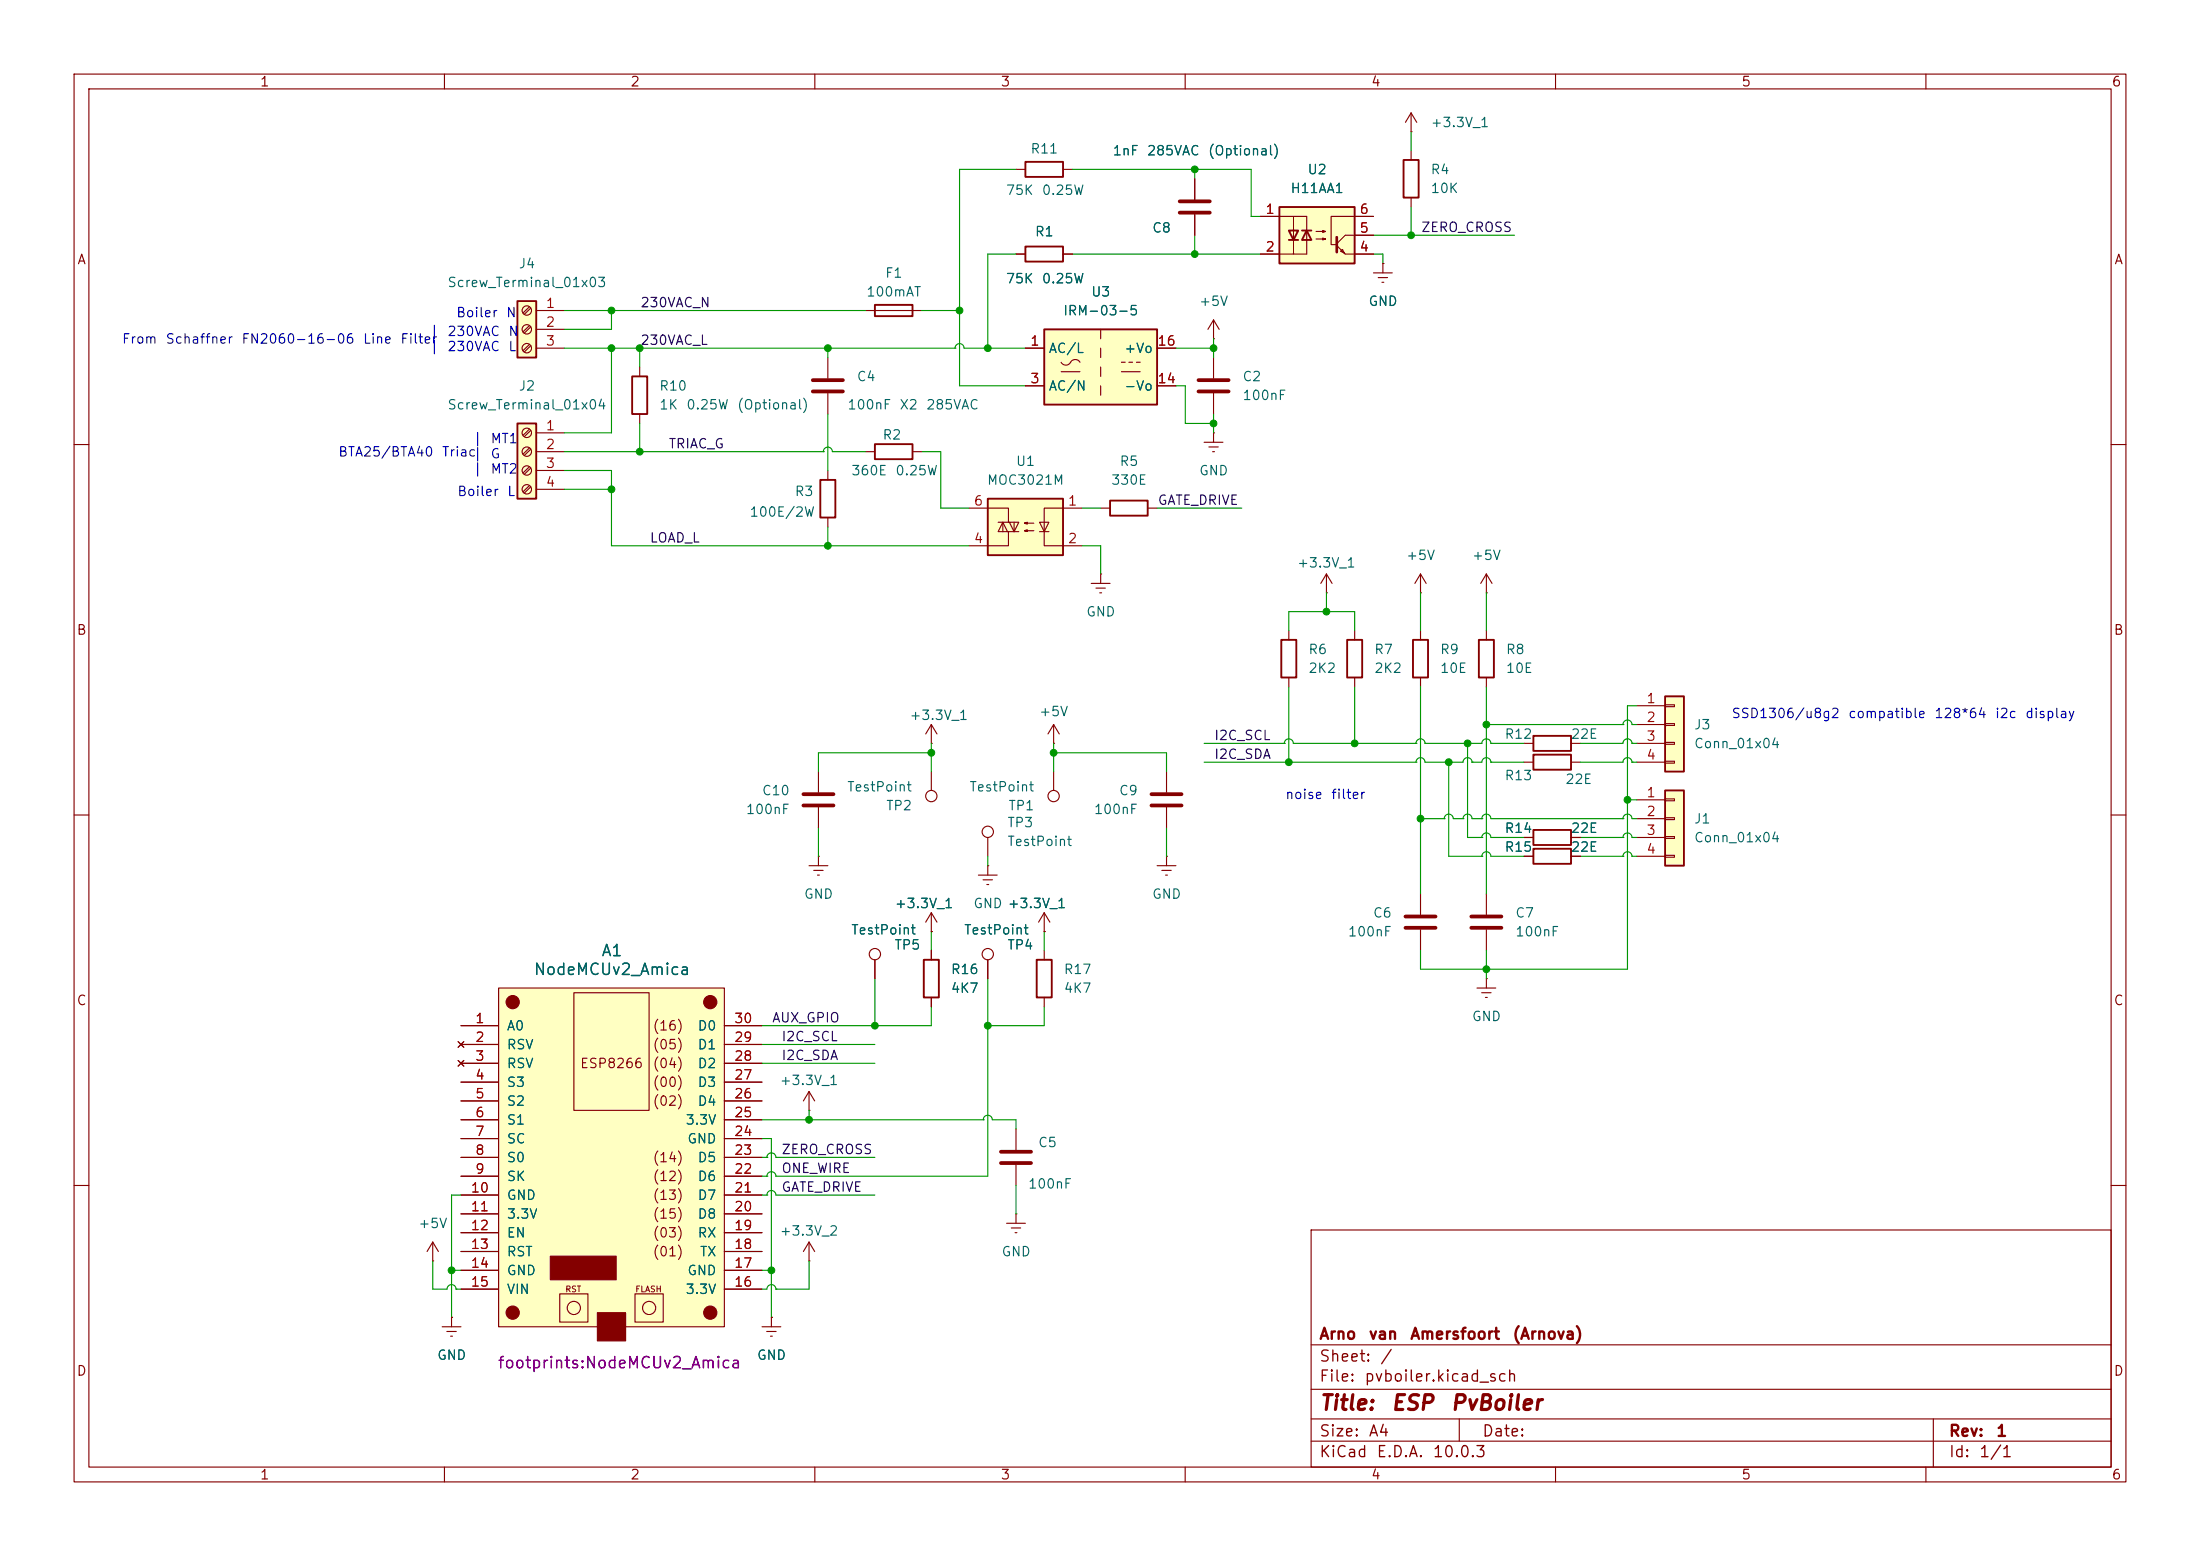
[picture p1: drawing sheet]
<svg xmlns="http://www.w3.org/2000/svg" width="297mm" height="210mm" viewBox="0 0 297 210" stroke-linecap="round" stroke-linejoin="round" font-family="sans-serif">
<g fill="none" stroke="#840000" stroke-width=".15">
<path d="M10 10h277v190h-277zM12 12h273v186h-273zM60 10v2M110 10v2M160 10v2M210 10v2M260 10v2M10 60h2M148.6 68.6h1.3M154.9 68.6h1.3M179.1 77.5l-.8 1.2M179.1 77.5l.7 1.2"/>
<path d="M179.1 77.5v2.5M285 60h2M179.1 80h.1M10 110h2M156.2 116.8h2.5M156.8 117.5h1.3M157.4 118.1h.2M157.5 115.6h.1M157.5 115.6v1.2M285 110h2M141 128.3v1.2M141 134.6v1.3"/>
<path d="M10 160h2M177 166h108v32h-108zM285 160h2M60 198v2M110 198v2M160 198v2M177 194.5h108M177 191.5h108M177 187.5h108M177 181.5h108M197 191.5v3M210 198v2"/>
<path d="M260 198v2M261 191.5v6.5"/>
</g>
<path d="M149.9 67.6h5v2h-5zM140 129.5h2v5.1h-2z" fill="none" stroke="#840000" stroke-width=".25"/>
<path d="M224.8 106.7h2.5v10.1h-2.5z" fill="#ffffc2"/>
<path d="M224.8 106.7h2.5v10.1h-2.5z" fill="none" stroke="#840000" stroke-width=".25"/>
<path d="M221 108h3.8M221 110.5h3.8M221 113h3.8M221 115.6h3.8M224.8 107.8h1.3v.3h-1.3zM224.8 110.4h1.3v.2h-1.3zM224.8 112.9h1.3v.3h-1.3zM224.8 115.4h1.3v.3h-1.3z" fill="none" stroke="#840000" stroke-width=".15"/>
<path d="M224.8 94h2.5v10.1h-2.5z" fill="#ffffc2"/>
<path d="M138.4 33.3h5.1v2h-5.1zM189.5 21.6h2v5.1h-2zM207 99.3h5.1v2h-5.1zM224.8 94h2.5v10.1h-2.5zM207 101.9h5.1v2h-5.1zM207 114.6h5.1v2h-5.1zM207 112h5.1v2h-5.1zM124.7 129.5h2v5.1h-2z" fill="none" stroke="#840000" stroke-width=".25"/>
<g fill="none" stroke="#840000" stroke-width=".15">
<path d="M190.5 17.8h.1M190.5 15.2l-.8 1.3M190.5 15.2l.8 1.3M190.5 15.2v2.6M137.2 34.3h1.2M143.5 34.3h1.3M190.5 20.3v1.3M190.5 26.7v1.2M162.6 59.7h2.5M163.8 58.4h.1M163.8 58.4v1.3M147.3 78.7h2.6"/>
<path d="M148 79.4h1.2M148.6 77.5h.1M148.6 77.5v1.2M163.2 60.3h1.3M163.7 61h.3M148.5 80h.2M221 95.3h3.8M221 97.8h3.8M224.8 95.1h1.3v.3h-1.3zM224.8 97.7h1.3v.2h-1.3zM132.1 118.1h2.5M132.7 118.7h1.3"/>
<path d="M133.2 119.4h.3M133.3 116.8h.1M133.3 116.8v1.3M157.5 104.1v2.8M157.5 109v2.8M205.7 100.3h1.3M205.7 102.9h1.3M205.7 115.6h1.3M205.7 113h1.3M212.1 100.3h1.3M212.1 102.9h1.3M212.1 115.6h1.3"/>
<path d="M212.1 113h1.3M221 100.3h3.8M221 102.9h3.8M224.8 100.2h1.3v.3h-1.3zM224.8 102.7h1.3v.3h-1.3zM118.1 129.5v2.6M125.7 125.7h.1M125.7 123.2v2.5M125.7 128.3v1.2M125.7 134.6v1.3M125.7 123.2l.8 1.3M125.7 123.2l-.7 1.3"/>
<path d="M133.3 129.5v2.6M141 125.7h.1M141 123.2l.7 1.3M141 123.2l-.8 1.3M141 123.2v2.5M200.7 120.7v2.7M200.7 125.5v2.8M59.7 179.1h2.5M60.3 179.7h1.3M61 177.8h.1M61 177.8v1.3M102.9 179.1h2.5"/>
<path d="M103.5 179.7h1.3M104.1 177.8h.1M104.1 177.8v1.3M109.2 170.2h.1M109.2 167.6l-.7 1.3M109.2 167.6l.8 1.3M109.2 167.6v2.6M60.8 180.3h.3M104 180.3h.3"/>
<circle cx="118.1" cy="128.8" r=".76"/>
<circle cx="133.3" cy="128.8" r=".76"/>
</g>
<path d="M155.4 107.2h4.1M155.4 108.7h4.1M198.6 123.7h4.1M198.6 125.2h4.1" fill="none" stroke="#840000" stroke-width=".51"/>
<path d="M67.3 133.4h30.5v45.7h-30.5z" fill="#ffffc2"/>
<g fill="#840000" stroke="#840000" stroke-width=".15">
<path d="M74.3 169.5h8.9v3.2h-8.9z"/>
<path d="M80.6 177.2h3.9v3.8h-3.9z"/>
<circle cx="69.2" cy="135.3" r=".89"/>
<circle cx="69.2" cy="177.2" r=".89"/>
<circle cx="95.9" cy="135.3" r=".89"/>
<circle cx="95.9" cy="177.2" r=".89"/>
</g>
<g fill="none" stroke="#840000" stroke-width=".15">
<path d="M191.8 77.5l-.8 1.2M191.8 77.5l.7 1.2M191.8 77.5v2.5M200.7 77.5l-.8 1.2M200.7 77.5l.7 1.2M200.7 77.5v2.5M142.2 97.8l-.7 1.3M142.2 97.8l.8 1.3M142.2 97.8v2.5M191.8 80h.1M200.7 80h.1M133.3 113v2.6"/>
<path d="M142.2 100.3h.1M62.2 138.4h5.1M67.3 133.4h30.5v45.7h-30.5zM77.5 134h10.1v15.9h-10.1zM97.8 138.4h5.1M61.8 140.6l.8 .8M61.8 143.1l.8 .8M62.2 141h5.1M62.2 143.5h5.1M62.2 146.1h5.1M62.2 148.6h5.1M62.2 151.1h5.1"/>
<path d="M62.2 153.7h5.1M62.2 156.2h5.1M62.2 158.8h5.1M62.6 140.6l-.8 .8M62.6 143.1l-.8 .8M97.8 141h5.1M97.8 143.5h5.1M97.8 146.1h5.1M97.8 148.6h5.1M97.8 151.1h5.1M97.8 153.7h5.1M97.8 156.2h5.1"/>
<path d="M97.8 158.8h5.1M137.2 152.4v2.8M137.2 157.2v2.8M62.2 161.3h5.1M62.2 163.8h5.1M62.2 166.4h5.1M62.2 168.9h5.1M62.2 171.5h5.1M62.2 174h5.1M75.6 174.6h3.8v3.8h-3.8zM85.7 174.6h3.8v3.8h-3.8zM97.8 161.3h5.1"/>
<path d="M97.8 163.8h5.1M97.8 166.4h5.1M97.8 168.9h5.1M97.8 171.5h5.1M97.8 174h5.1M135.9 165.1h2.5M136.5 165.7h1.3M137 166.4h.3M137.2 163.8h.1M137.2 163.8v1.3"/>
<circle cx="133.3" cy="112.3" r=".76"/>
<circle cx="77.5" cy="176.5" r=".89"/>
<circle cx="87.6" cy="176.5" r=".89"/>
</g>
<path d="M135.1 155.4h4.1M135.1 157h4.1" fill="none" stroke="#840000" stroke-width=".51"/>
<path d="M69.8 57.2h2.6v10.1h-2.6z" fill="#ffffc2"/>
<path d="M69.8 57.2h2.6v10.1h-2.6z" fill="none" stroke="#840000" stroke-width=".25"/>
<g fill="none" stroke="#840000" stroke-width=".15">
<path d="M71.5 57.9l-.9 .9M71.7 58.1l-.9 .8M72.4 58.4h3.8M71.5 60.5l-.9 .8M71.5 63l-.9 .8M71.5 65.5l-.9 .9M71.7 60.6l-.9 .9M71.7 63.2l-.9 .8M71.7 65.7l-.9 .8M72.4 61h3.8M72.4 63.5h3.8M72.4 66h3.8"/>
<path d="M109.2 149.9h.1M109.2 147.3l-.7 1.3M109.2 147.3l.8 1.3M109.2 147.3v2.6"/>
<circle cx="71.1" cy="58.4" r=".63"/>
<circle cx="71.1" cy="66" r=".63"/>
<circle cx="71.1" cy="61" r=".63"/>
<circle cx="71.1" cy="63.5" r=".63"/>
</g>
<path d="M141 44.5h15.2v10.1h-15.2z" fill="#ffffc2"/>
<path d="M141 44.5h15.2v10.1h-15.2z" fill="none" stroke="#840000" stroke-width=".25"/>
<g fill="none" stroke="#840000" stroke-width=".15">
<path d="M161.3 24.1v2.8M161.3 29v2.8M138.4 47h2.6M138.4 52.1h2.6M143.3 48.9a.77 .77 0 0 0 .7 .4 .77 .77 0 0 0 .7-.6 .73 .73 0 0 1 1.1 .2M143.3 50.2h2.5M148.6 44.5v1.2M148.6 47v1.3M148.6 49.5v1.3M148.6 52.1v1.2M151.4 50.2h2.5M151.4 48.9h.5"/>
<path d="M152.4 48.9h.5M153.4 48.9h.5M156.2 47h2.5M156.2 52.1h2.5M125.7 97.8l-.7 1.3M125.7 97.8l.8 1.3M125.7 97.8v2.5M109.2 116.8h2.6M109.9 117.5h1.2M110.4 118.1h.2M110.5 115.6h.1M110.5 104.1v2.8"/>
<path d="M110.5 109v2.8M110.5 115.6v1.2M125.7 100.3h.1M142.2 104.1v2.6"/>
<circle cx="142.2" cy="107.4" r=".76"/>
</g>
<path d="M159.3 27.2h4M159.3 28.7h4M108.5 107.2h4M108.5 108.7h4" fill="none" stroke="#840000" stroke-width=".51"/>
<path d="M69.8 40.6h2.6v7.7h-2.6z" fill="#ffffc2"/>
<path d="M69.8 40.6h2.6v7.7h-2.6zM118.1 59.9h5.1v2.1h-5.1z" fill="none" stroke="#840000" stroke-width=".25"/>
<g fill="none" stroke="#840000" stroke-width=".15">
<path d="M71.5 41.4l-.9 .8M71.5 43.9l-.9 .9M71.5 46.5l-.9 .8M71.7 41.6l-.9 .8M71.7 44.1l-.9 .9M71.7 46.7l-.9 .8M72.4 41.9h3.8M72.4 44.5h3.8M72.4 47h3.8M116.8 61h1.3M123.2 61h1.3M125.7 104.1v2.6"/>
<path d="M58.4 170.2h.1M58.4 167.6l-.7 1.3M58.4 167.6l.8 1.3M58.4 167.6v2.6"/>
<circle cx="71.1" cy="41.9" r=".63"/>
<circle cx="71.1" cy="44.4" r=".63"/>
<circle cx="71.1" cy="47" r=".63"/>
<circle cx="125.7" cy="107.4" r=".76"/>
</g>
<path d="M133.3 67.3h10.2v7.6h-10.2z" fill="#ffffc2"/>
<path d="M138.4 21.8h5.1v2.1h-5.1zM85.3 50.8h2.1v5.1h-2.1zM118.1 41.1h5.1v1.6h-5.1zM110.7 64.8h2.1v5.1h-2.1zM133.3 67.3h10.2v7.6h-10.2zM173 86.4h2v5h-2zM181.9 86.4h2v5h-2zM190.8 86.4h2v5h-2zM199.6 86.4h2.1v5h-2.1z" fill="none" stroke="#840000" stroke-width=".25"/>
<g fill="none" stroke="#840000" stroke-width=".15">
<path d="M137.2 22.9h1.2M143.5 22.9h1.3M185.4 36.8h2.6M186.1 37.5h1.2M186.6 38.1h.2M186.7 35.6h.1M186.7 35.6v1.2M86.4 49.5v1.3M86.4 55.9v1.3M111.8 48.3v2.8M111.8 53.1v2.8M116.8 41.9h7.7"/>
<path d="M111.8 63.5v1.3M111.8 69.9v1.2M130.8 68.6h5.3v1.9M134.7 70.5h2.8l-.6 1.3-.6-1.3M135.4 70.5v1.3M136 71.8l-.6-1.3-.7 1.3h2.8M136.1 71.8v1.9h-5.3M136.9 70.5v1.3M138.3 70.6l.4-.1v.2l-.4-.1h1.3M138.3 71.6l.4-.1v.3l-.4-.2h1.3M140.3 70.5h1.3l-.6 1.3zM140.3 71.8h1.3"/>
<path d="M146 68.6h-5v5.1h5M174 85.1v1.3M174 91.4v1.3M182.9 85.1v1.3M182.9 91.4v1.3M191.8 85.1v1.3M191.8 91.4v1.3M200.7 85.1v1.3M200.7 91.4v1.3M191.8 120.7v2.7M191.8 125.5v2.8M199.4 133.4h2.5"/>
<path d="M200 134h1.3M200.5 134.6h.3M200.7 132.1h.1M200.7 132.1v1.3"/>
</g>
<path d="M109.7 52.8h4.1M109.7 51.3h4.1M189.7 123.7h4.1M189.7 125.2h4.1" fill="none" stroke="#840000" stroke-width=".51"/>
<path d="M172.7 27.9h10.2v7.7h-10.2z" fill="#ffffc2"/>
<path d="M172.7 27.9h10.2v7.7h-10.2zM174 31.1h1.3l-.7 1.3zM174 32.4h1.3M175.8 31.1h1.2M176.4 31.1l.6 1.3h-1.2z" fill="none" stroke="#840000" stroke-width=".25"/>
<g fill="none" stroke="#840000" stroke-width=".15">
<path d="M137.2 34.3h1.2M143.5 34.3h1.3M161.3 24.1v2.8M161.3 29v2.8M170.2 29.2h4.4v5.1h-4.4M174.6 29.2h1.8v5.1h-1.8M177.7 31.2h1.2l-.3 .2v-.3l.3 .1M177.7 32.3h1.2l-.3 .1v-.3l.3 .2M180.5 33.1l1.1 1.2h3.8M181 33.9l.2-.2 .3 .5zM185.4 29.2h-5.7v3.8h.6M185.4 31.8h-3.8l-1.1 1.1"/>
<path d="M186.7 35.6h.1M138.4 47h2.6M138.4 52.1h2.6M156.2 47h2.5M156.2 52.1h2.5M163.8 45.7h.1M163.8 43.2v2.5M163.8 48.3v2.8M163.8 53.1v2.8M163.8 43.2l-.7 1.3M163.8 43.2l.8 1.3M205.7 115.6h1.3"/>
<path d="M205.7 113h1.3M212.1 115.6h1.3M212.1 113h1.3M62.2 138.4h5.1M97.8 138.4h5.1M118.1 129.5v2.6M125.7 125.7h.1M125.7 128.3v1.2M125.7 134.6v1.3M133.3 129.5v2.6M141 125.7h.1M61.8 140.6l.8 .8"/>
<path d="M61.8 143.1l.8 .8M62.2 141h5.1M62.2 143.5h5.1M62.2 146.1h5.1M62.2 148.6h5.1M62.2 151.1h5.1M62.2 153.7h5.1M62.2 156.2h5.1M62.2 158.8h5.1M62.6 140.6l-.8 .8M62.6 143.1l-.8 .8M97.8 141h5.1"/>
<path d="M97.8 143.5h5.1M97.8 146.1h5.1M97.8 148.6h5.1M97.8 151.1h5.1M97.8 153.7h5.1M97.8 156.2h5.1M97.8 158.8h5.1M61 177.8h.1M62.2 161.3h5.1M62.2 163.8h5.1M62.2 166.4h5.1M62.2 168.9h5.1"/>
<path d="M62.2 171.5h5.1M62.2 174h5.1M97.8 161.3h5.1M97.8 163.8h5.1M97.8 166.4h5.1M97.8 168.9h5.1M97.8 171.5h5.1M97.8 174h5.1M104.1 177.8h.1"/>
</g>
<path d="M180.5 32v2" fill="none" stroke="#840000" stroke-width=".36"/>
<path d="M161.8 51.3h4.1M161.8 52.8h4.1" fill="none" stroke="#840000" stroke-width=".51"/>
<g fill="none" stroke="#009600" stroke-width=".15">
<path d="M190.5 17.8v2.5M137.2 34.3h-3.9v12.7M137.2 22.9h-7.7v29.2h8.9M144.8 34.3h25.4M144.8 22.9h24.1v6.3h1.3M161.3 22.9v1.2M161.3 31.8v2.5M185.4 34.3h1.3v1.3M185.4 31.8h19.1M190.5 27.9v3.9M76.2 41.9h40.6M76.2 47h52.7"/>
<path d="M82.5 41.9v2.6h-6.3M82.5 47v11.4h-6.3M86.4 47v2.5M86.4 57.2v3.8M111.8 47v1.3M111.8 55.9v7.6M124.5 41.9h5M128.9 47h.1M128.9 47a.61 .61 0 0 1 .6-.6 .61 .61 0 0 1 .6 .6h8.3M158.7 52.1h1.3v5.1h3.8M158.7 47h5.1M163.8 45.7v2.6"/>
<path d="M163.8 55.9v2.5M76.2 63.5h6.3v10.2h48.3M76.2 61h35M76.2 66h6.3M111.2 61h.1M111.2 61a.61 .61 0 0 1 .6-.6 .61 .61 0 0 1 .6 .6h4.4M111.8 71.1v2.6M124.5 61h2.5v7.6h3.8M146 68.6h2.6M146 73.7h2.6v3.8M156.2 68.6h11.4M174 85.1v-2.5h8.9v2.5"/>
<path d="M174 92.7v10.2M179.1 80v2.6M182.9 92.7v7.6M191.8 80v5.1M191.8 92.7v28M200.7 80v5.1M200.7 92.7v28M200.7 97.8h18.4M219.1 97.8h.1M219.1 97.8a.61 .61 0 0 1 .6-.6 .61 .61 0 0 1 .6 .6h.7M221 95.3h-1.3v35.5h-27.9v-2.5M110.5 111.8v3.8"/>
<path d="M125.7 100.3v3.8M125.7 101.6h-15.2v2.5M133.3 115.6v1.2M142.2 100.3v3.8M142.2 101.6h15.3v2.5M157.5 111.8v3.8M162.6 100.3h10.8M162.6 102.9h28.6M173.4 100.3h.1M173.4 100.3a.61 .61 0 0 1 .6-.6 .61 .61 0 0 1 .6 .6h16.6M191.2 100.3a.61 .61 0 0 1 .6-.6 .61 .61 0 0 1 .6 .6h7.7a.61 .61 0 0 1 .6-.6 .61 .61 0 0 1 .6 .6M191.2 102.9a.61 .61 0 0 1 .6-.6 .61 .61 0 0 1 .6 .6h5.1a.61 .61 0 0 1 .6-.6 .61 .61 0 0 1 .6 .6"/>
<path d="M191.2 100.3h.1M191.2 102.9h.1M191.8 110.5h3.2M195 110.5h.1M195 110.5a.61 .61 0 0 1 .6-.6 .61 .61 0 0 1 .6 .6h1.3M195.6 102.9v12.7h4.5M197.5 110.5h.1M197.5 110.5a.61 .61 0 0 1 .6-.6 .61 .61 0 0 1 .6 .6h1.4M198.1 100.3v12.7h2M198.7 102.9h1.4a.61 .61 0 0 1 .6-.6 .61 .61 0 0 1 .6 .6M198.7 102.9h.1M200.1 110.5h.1"/>
<path d="M200.1 110.5a.61 .61 0 0 1 .6-.6 .61 .61 0 0 1 .6 .6h17.8M200.1 113h.1M200.1 113a.61 .61 0 0 1 .6-.6 .61 .61 0 0 1 .6 .6h4.4M200.1 115.6h.1M200.1 115.6a.61 .61 0 0 1 .6-.6 .61 .61 0 0 1 .6 .6h4.4M201.3 100.3h.1M201.3 102.9h.1M201.3 100.3h4.4M201.3 102.9h4.4M213.4 100.3h5.7a.61 .61 0 0 1 .6-.6 .61 .61 0 0 1 .6 .6M213.4 102.9h5.7a.61 .61 0 0 1 .6-.6 .61 .61 0 0 1 .6 .6M213.4 113h5.7"/>
<path d="M213.4 115.6h5.7M219.1 110.5h.1M219.1 110.5a.61 .61 0 0 1 .6-.6 .61 .61 0 0 1 .6 .6h.7M219.1 113h.1M219.1 113a.61 .61 0 0 1 .6-.6 .61 .61 0 0 1 .6 .6h.7M219.1 115.6h.1M219.1 115.6a.61 .61 0 0 1 .6-.6 .61 .61 0 0 1 .6 .6h.7M219.7 108h1.3M220.3 100.3h.1M220.3 102.9h.1M220.3 100.3h.7M220.3 102.9h.7"/>
<path d="M118.1 132.1v6.3M125.7 125.7v2.6M125.7 135.9v2.5h-22.8M133.3 132.1v26.7h-28.6a.61 .61 0 0 0-.6-.7 .61 .61 0 0 0-.6 .7M141 125.7v2.6M141 135.9v2.5h-7.7M200.7 128.3v3.8M102.9 151.1h29.8M102.9 153.7h1.2v24.1M102.9 143.5h15.2M102.9 156.2h.6M102.9 158.8h.6"/>
<path d="M102.9 141h15.2M103.5 156.2h.1M103.5 156.2a.61 .61 0 0 1 .6-.6 .61 .61 0 0 1 .6 .6h13.4M103.5 158.8h.1M109.2 149.9v1.2M132.7 151.1h.1M132.7 151.1a.61 .61 0 0 1 .6-.6 .61 .61 0 0 1 .7 .6h3.2v1.3M58.4 170.2v3.8h2a.61 .61 0 0 1 .6-.6 .61 .61 0 0 1 .6 .6M61 171.5h1.2M61.6 174h.1M61.6 174h.6M62.2 161.3h-1.2v16.5"/>
<path d="M102.9 174h.6a.61 .61 0 0 1 .6-.6 .61 .61 0 0 1 .6 .6M102.9 171.5h1.2M102.9 161.3h.6M103.5 161.3h.1M103.5 161.3a.61 .61 0 0 1 .6-.6 .61 .61 0 0 1 .6 .6h13.4M104.7 174h.1M109.2 170.2v3.8h-4.5M137.2 160v3.8"/>
</g>
<g fill="#009600" stroke="#009600" stroke-width=".14">
<circle cx="200.7" cy="97.8" r=".46"/>
<circle cx="219.7" cy="108" r=".46"/>
<circle cx="200.7" cy="130.8" r=".46"/>
<circle cx="82.5" cy="66" r=".46"/>
<circle cx="82.5" cy="47" r=".46"/>
<circle cx="82.5" cy="41.9" r=".46"/>
<circle cx="86.4" cy="47" r=".46"/>
<circle cx="118.1" cy="138.4" r=".46"/>
<circle cx="142.2" cy="101.6" r=".46"/>
<circle cx="109.2" cy="151.1" r=".46"/>
<circle cx="125.7" cy="101.6" r=".46"/>
<circle cx="133.3" cy="138.4" r=".46"/>
<circle cx="163.8" cy="57.2" r=".46"/>
<circle cx="179.1" cy="82.6" r=".46"/>
<circle cx="104.1" cy="171.5" r=".46"/>
<circle cx="61" cy="171.5" r=".46"/>
<circle cx="111.8" cy="47" r=".46"/>
<circle cx="111.8" cy="73.7" r=".46"/>
<circle cx="86.4" cy="61" r=".46"/>
<circle cx="133.3" cy="47" r=".46"/>
<circle cx="129.5" cy="41.9" r=".46"/>
<circle cx="198.1" cy="100.3" r=".46"/>
<circle cx="195.6" cy="102.9" r=".46"/>
<circle cx="174" cy="102.9" r=".46"/>
<circle cx="182.9" cy="100.3" r=".46"/>
<circle cx="191.8" cy="110.5" r=".46"/>
<circle cx="161.3" cy="22.9" r=".46"/>
<circle cx="161.3" cy="34.3" r=".46"/>
<circle cx="163.8" cy="47" r=".46"/>
<circle cx="190.5" cy="31.8" r=".46"/>
</g>
<g font-size="2" fill="#840000">
<text x="178" y="190.8">Title:</text>
<text x="187.7" y="190.8">ESP</text>
<text x="195.7" y="190.8">PvBoiler</text>
</g>
<g font-size="1.5" fill="#006464">
<text x="72" y="132">NodeMCUv2_Amica</text>
<text x="81.1" y="129.4">A1</text>
</g>
<text font-size="1.5" fill="#840084" x="67.1" y="185.1">footprints:NodeMCUv2_Amica</text>
<g font-size="1.5" fill="#840000">
<text x="178" y="184.2">Sheet:</text>
<text x="178" y="181.2">Arno</text>
<text x="184.7" y="181.2">van</text>
<text x="186.2" y="184.2">/</text>
<text x="190.3" y="181.2">Amersfoort</text>
<text x="204.1" y="181.2">(Arnova)</text>
<text x="178" y="186.9">File:</text>
<text x="184.1" y="186.9">pvboiler.kicad_sch</text>
<text x="178" y="197.1">KiCad</text>
<text x="178" y="194.3">Size:</text>
<text x="184.7" y="194.3">A4</text>
<text x="185.7" y="197.1">E.D.A.</text>
<text x="193.3" y="197.1">10.0.3</text>
<text x="200" y="194.3">Date:</text>
<text x="263" y="194.3">Rev:</text>
<text x="263" y="197.1">Id:</text>
<text x="267.1" y="197.1">1/1</text>
<text x="269.4" y="194.3">1</text>
</g>
<g font-size="1.3" fill="#840000">
<text x="35" y="12">1</text>
<text x="85" y="12">2</text>
<text x="135" y="12">3</text>
<text x="185" y="12">4</text>
<text x="235" y="12">5</text>
<text x="285" y="12">6</text>
<text x="10.3" y="36">A</text>
<text x="285.3" y="36">A</text>
<text x="10.3" y="86">B</text>
<text x="285.3" y="86">B</text>
<text x="10.3" y="136">C</text>
<text x="285.3" y="136">C</text>
<text x="88" y="139.4">(16)</text>
<text x="88" y="141.9">(05)</text>
<text x="78.2" y="144.5">ESP8266</text>
<text x="88" y="144.5">(04)</text>
<text x="88" y="147">(00)</text>
<text x="88" y="149.6">(02)</text>
<text x="88" y="157.2">(14)</text>
<text x="88" y="159.7">(12)</text>
<text x="88" y="162.3">(13)</text>
<text x="88" y="164.8">(15)</text>
<text x="88" y="167.3">(03)</text>
<text x="88" y="169.9">(01)</text>
<text x="10.3" y="186">D</text>
<text x="285.3" y="186">D</text>
<text x="35" y="200">1</text>
<text x="85" y="200">2</text>
<text x="135" y="200">3</text>
<text x="185" y="200">4</text>
<text x="235" y="200">5</text>
<text x="285" y="200">6</text>
</g>
<g font-size="1.3" fill="#006464">
<text x="193" y="17.5">+3.3V_1</text>
<text x="139" y="21">R11</text>
<text x="150.1" y="21.3">1nF</text>
<text x="154.7" y="21.3">285VAC</text>
<text x="163" y="21.3">(Optional)</text>
<text x="176.4" y="23.8">U2</text>
<text x="193" y="23.8">R4</text>
<text x="135.7" y="26.6">75K</text>
<text x="140.6" y="26.6">0.25W</text>
<text x="174.1" y="26.4">H11AA1</text>
<text x="193" y="26.4">10K</text>
<text x="139.6" y="32.2">R1</text>
<text x="155.5" y="31.7">C8</text>
<text x="60.3" y="39.1">Screw_Terminal_01x03</text>
<text x="69.9" y="36.5">J4</text>
<text x="116.9" y="40.3">100mAT</text>
<text x="119.4" y="37.8">F1</text>
<text x="135.7" y="38.6">75K</text>
<text x="140.6" y="38.6">0.25W</text>
<text x="147.2" y="40.3">U3</text>
<text x="161.8" y="41.6">+5V</text>
<text x="184.7" y="41.6">GND</text>
<text x="141.5" y="48">AC/L</text>
<text x="143.4" y="42.9">IRM-03-5</text>
<text x="151.7" y="48">+Vo</text>
<text x="69.9" y="53">J2</text>
<text x="88.9" y="53">R10</text>
<text x="115.6" y="51.8">C4</text>
<text x="141.5" y="53">AC/N</text>
<text x="151.7" y="53">-Vo</text>
<text x="167.6" y="51.8">C2</text>
<text x="60.3" y="55.6">Screw_Terminal_01x04</text>
<text x="88.9" y="55.6">1K</text>
<text x="92.6" y="55.6">0.25W</text>
<text x="99.4" y="55.6">(Optional)</text>
<text x="114.3" y="55.6">100nF</text>
<text x="119.1" y="59.6">R2</text>
<text x="121.3" y="55.6">X2</text>
<text x="124.9" y="55.6">285VAC</text>
<text x="167.6" y="54.3">100nF</text>
<text x="114.8" y="64.5">360E</text>
<text x="120.8" y="64.5">0.25W</text>
<text x="133.2" y="65.7">MOC3021M</text>
<text x="137.1" y="63.2">U1</text>
<text x="149.9" y="65.7">330E</text>
<text x="151.1" y="63.2">R5</text>
<text x="161.8" y="64.5">GND</text>
<text x="101.1" y="70.1">100E/2W</text>
<text x="107.2" y="67.3">R3</text>
<text x="175" y="76.9">+3.3V_1</text>
<text x="189.7" y="75.9">+5V</text>
<text x="198.6" y="75.9">+5V</text>
<text x="146.6" y="83.5">GND</text>
<text x="176.5" y="88.6">R6</text>
<text x="185.4" y="88.6">R7</text>
<text x="194.3" y="88.6">R9</text>
<text x="203.2" y="88.6">R8</text>
<text x="176.5" y="91.1">2K2</text>
<text x="185.4" y="91.1">2K2</text>
<text x="194.3" y="91.1">10E</text>
<text x="203.2" y="91.1">10E</text>
<text x="122.7" y="97.5">+3.3V_1</text>
<text x="140.2" y="97">+5V</text>
<text x="203" y="100">R12</text>
<text x="212" y="100">22E</text>
<text x="228.6" y="98.8">J3</text>
<text x="228.6" y="101.3">Conn_01x04</text>
<text x="102.8" y="107.7">C10</text>
<text x="114.3" y="107.1">TestPoint</text>
<text x="130.8" y="107.1">TestPoint</text>
<text x="151" y="107.7">C9</text>
<text x="203" y="105.6">R13</text>
<text x="211.2" y="106.1">22E</text>
<text x="100.6" y="110.2">100nF</text>
<text x="119.5" y="109.7">TP2</text>
<text x="135.9" y="112">TP3</text>
<text x="136" y="109.7">TP1</text>
<text x="147.6" y="110.2">100nF</text>
<text x="203" y="112.7">R14</text>
<text x="212" y="112.7">22E</text>
<text x="228.6" y="111.5">J1</text>
<text x="135.9" y="114.5">TestPoint</text>
<text x="203" y="115.3">R15</text>
<text x="212" y="115.3">22E</text>
<text x="228.6" y="114">Conn_01x04</text>
<text x="108.5" y="121.6">GND</text>
<text x="120.7" y="122.9">+3.3V_1</text>
<text x="131.3" y="122.9">GND +3.3V_1</text>
<text x="135.9" y="122.9">+3.3V_1</text>
<text x="155.4" y="121.6">GND</text>
<text x="185.3" y="124.2">C6</text>
<text x="204.5" y="124.2">C7</text>
<text x="114.8" y="126.4">TestPoint</text>
<text x="120.7" y="128.5">TP5</text>
<text x="128.3" y="131.8">R16</text>
<text x="130.1" y="126.4">TestPoint</text>
<text x="135.9" y="128.5">TP4</text>
<text x="143.5" y="131.8">R17</text>
<text x="181.9" y="126.7">100nF</text>
<text x="204.5" y="126.7">100nF</text>
<text x="128.3" y="134.3">4K7</text>
<text x="143.5" y="134.3">4K7</text>
<text x="68.3" y="139.4">A0</text>
<text x="68.3" y="141.9">RSV</text>
<text x="94.1" y="141.9">D1</text>
<text x="94.1" y="139.4">D0</text>
<text x="198.6" y="138.1">GND</text>
<text x="68.3" y="144.5">RSV</text>
<text x="68.3" y="147">S3</text>
<text x="68.3" y="149.6">S2</text>
<text x="94.1" y="149.6">D4</text>
<text x="94.1" y="147">D3</text>
<text x="94.1" y="144.5">D2</text>
<text x="105.2" y="146.8">+3.3V_1</text>
<text x="68.3" y="152.1">S1</text>
<text x="68.3" y="154.6">SC</text>
<text x="92.5" y="152.1">3.3V</text>
<text x="92.7" y="154.6">GND</text>
<text x="140.1" y="155.1">C5</text>
<text x="68.3" y="157.2">S0</text>
<text x="68.3" y="159.7">SK</text>
<text x="94.1" y="159.7">D6</text>
<text x="94.1" y="157.2">D5</text>
<text x="138.7" y="160.7">100nF</text>
<text x="56.4" y="166.1">+5V</text>
<text x="68.3" y="162.3">GND</text>
<text x="68.3" y="164.8">3.3V</text>
<text x="68.3" y="167.3">EN</text>
<text x="94.1" y="167.3">RX</text>
<text x="94.1" y="164.8">D8</text>
<text x="94.1" y="162.3">D7</text>
<text x="105.2" y="167.1">+3.3V_2</text>
<text x="68.3" y="169.9">RST</text>
<text x="68.3" y="172.4">GND</text>
<text x="92.7" y="172.4">GND</text>
<text x="94.4" y="169.9">TX</text>
<text x="135.1" y="169.9">GND</text>
<text x="68.3" y="175">VIN</text>
<text x="92.5" y="175">3.3V</text>
<text x="58.9" y="183.9">GND</text>
<text x="102.1" y="183.9">GND</text>
</g>
<g font-size="1.3" fill="#a90000">
<text x="170.7" y="29.2">1</text>
<text x="183.4" y="29.2">6</text>
<text x="170.7" y="34.3">2</text>
<text x="183.4" y="34.3">4</text>
<text x="183.4" y="31.7">5</text>
<text x="73.6" y="41.9">1</text>
<text x="73.6" y="44.4">2</text>
<text x="73.6" y="47">3</text>
<text x="139" y="47">1</text>
<text x="156.2" y="47">16</text>
<text x="139" y="52">3</text>
<text x="156.2" y="52">14</text>
<text x="73.6" y="58.4">1</text>
<text x="73.6" y="60.9">2</text>
<text x="73.6" y="63.5">3</text>
<text x="73.6" y="66">4</text>
<text x="131.4" y="68.6">6</text>
<text x="144.1" y="68.6">1</text>
<text x="131.4" y="73.6">4</text>
<text x="144.1" y="73.6">2</text>
<text x="222.2" y="95.2">1</text>
<text x="222.2" y="97.8">2</text>
<text x="222.2" y="100.3">3</text>
<text x="222.2" y="107.9">1</text>
<text x="222.2" y="102.8">4</text>
<text x="222.2" y="110.5">2</text>
<text x="222.2" y="113">3</text>
<text x="222.2" y="115.5">4</text>
<text x="64.1" y="138.4">1</text>
<text x="64.1" y="140.9">2</text>
<text x="64.1" y="143.5">3</text>
<text x="99" y="143.5">28</text>
<text x="99" y="140.9">29</text>
<text x="99" y="138.4">30</text>
<text x="64.1" y="146">4</text>
<text x="64.1" y="148.6">5</text>
<text x="99" y="148.6">26</text>
<text x="99" y="146">27</text>
<text x="64.1" y="151.1">6</text>
<text x="64.1" y="153.6">7</text>
<text x="99" y="153.6">24</text>
<text x="99" y="151.1">25</text>
<text x="63.5" y="161.3">10</text>
<text x="64.1" y="156.2">8</text>
<text x="64.1" y="158.7">9</text>
<text x="99" y="161.3">21</text>
<text x="99" y="158.7">22</text>
<text x="99" y="156.2">23</text>
<text x="63.5" y="163.8">11</text>
<text x="63.5" y="166.3">12</text>
<text x="99" y="166.3">19</text>
<text x="99" y="163.8">20</text>
<text x="63.5" y="168.9">13</text>
<text x="63.5" y="171.4">14</text>
<text x="63.5" y="174">15</text>
<text x="99" y="174">16</text>
<text x="99" y="171.4">17</text>
<text x="99" y="168.9">18</text>
</g>
<g font-size="1.3" fill="#0f0f0f">
<text x="191.8" y="31.6">ZERO_CROSS</text>
<text x="86.4" y="41.8">230VAC_N</text>
<text x="86.4" y="46.9">230VAC_L</text>
<text x="90.2" y="60.8">TRIAC_G</text>
<text x="156.2" y="68.5">GATE_DRIVE</text>
<text x="87.6" y="73.5">LOAD_L</text>
<text x="163.8" y="100.2">I2C_SCL</text>
<text x="163.8" y="102.7">I2C_SDA</text>
<text x="104.1" y="138.3">AUX_GPIO</text>
<text x="105.4" y="143.4">I2C_SDA</text>
<text x="105.4" y="140.8">I2C_SCL</text>
<text x="105.4" y="156.1">ZERO_CROSS</text>
<text x="105.4" y="161.2">GATE_DRIVE</text>
<text x="105.4" y="158.6">ONE_WIRE</text>
</g>
<g font-size="1.3" fill="#0000c2">
<text x="16.4" y="46.7">From</text>
<text x="22.3" y="46.7">Schaffner</text>
<text x="32.5" y="46.7">FN2060-16-06</text>
<text x="48.9" y="46.7">Line</text>
<text x="54" y="46.7">Filter</text>
<text x="57.9" y="45.7">|</text>
<text x="57.9" y="47.7">|</text>
<text x="60.3" y="45.7">230VAC</text>
<text x="60.3" y="47.7">230VAC</text>
<text x="61.5" y="43.1">Boiler</text>
<text x="68.2" y="43.1">N</text>
<text x="68.5" y="45.7">N</text>
<text x="68.5" y="47.7">L</text>
<text x="45.6" y="61.9">BTA25/BTA40</text>
<text x="59.6" y="61.9">Triac</text>
<text x="63.8" y="60.1">|</text>
<text x="63.8" y="62.2">|</text>
<text x="63.8" y="64.2">|</text>
<text x="66.1" y="60.1">MT1</text>
<text x="66.1" y="62.2">G</text>
<text x="66.1" y="64.2">MT2</text>
<text x="61.7" y="67.3">Boiler</text>
<text x="68.4" y="67.3">L</text>
<text x="233.7" y="97.2">SSD1306/u8g2</text>
<text x="249.4" y="97.2">compatible</text>
<text x="261" y="97.2">128*64</text>
<text x="269.2" y="97.2">i2c</text>
<text x="273.3" y="97.2">display</text>
<text x="173.4" y="108.2">noise</text>
<text x="179.6" y="108.2">filter</text>
</g>
<g font-size=".8" fill="#840000">
<text x="76.3" y="174.6">RST</text>
<text x="85.7" y="174.6">FLASH</text>
</g>
</svg>
